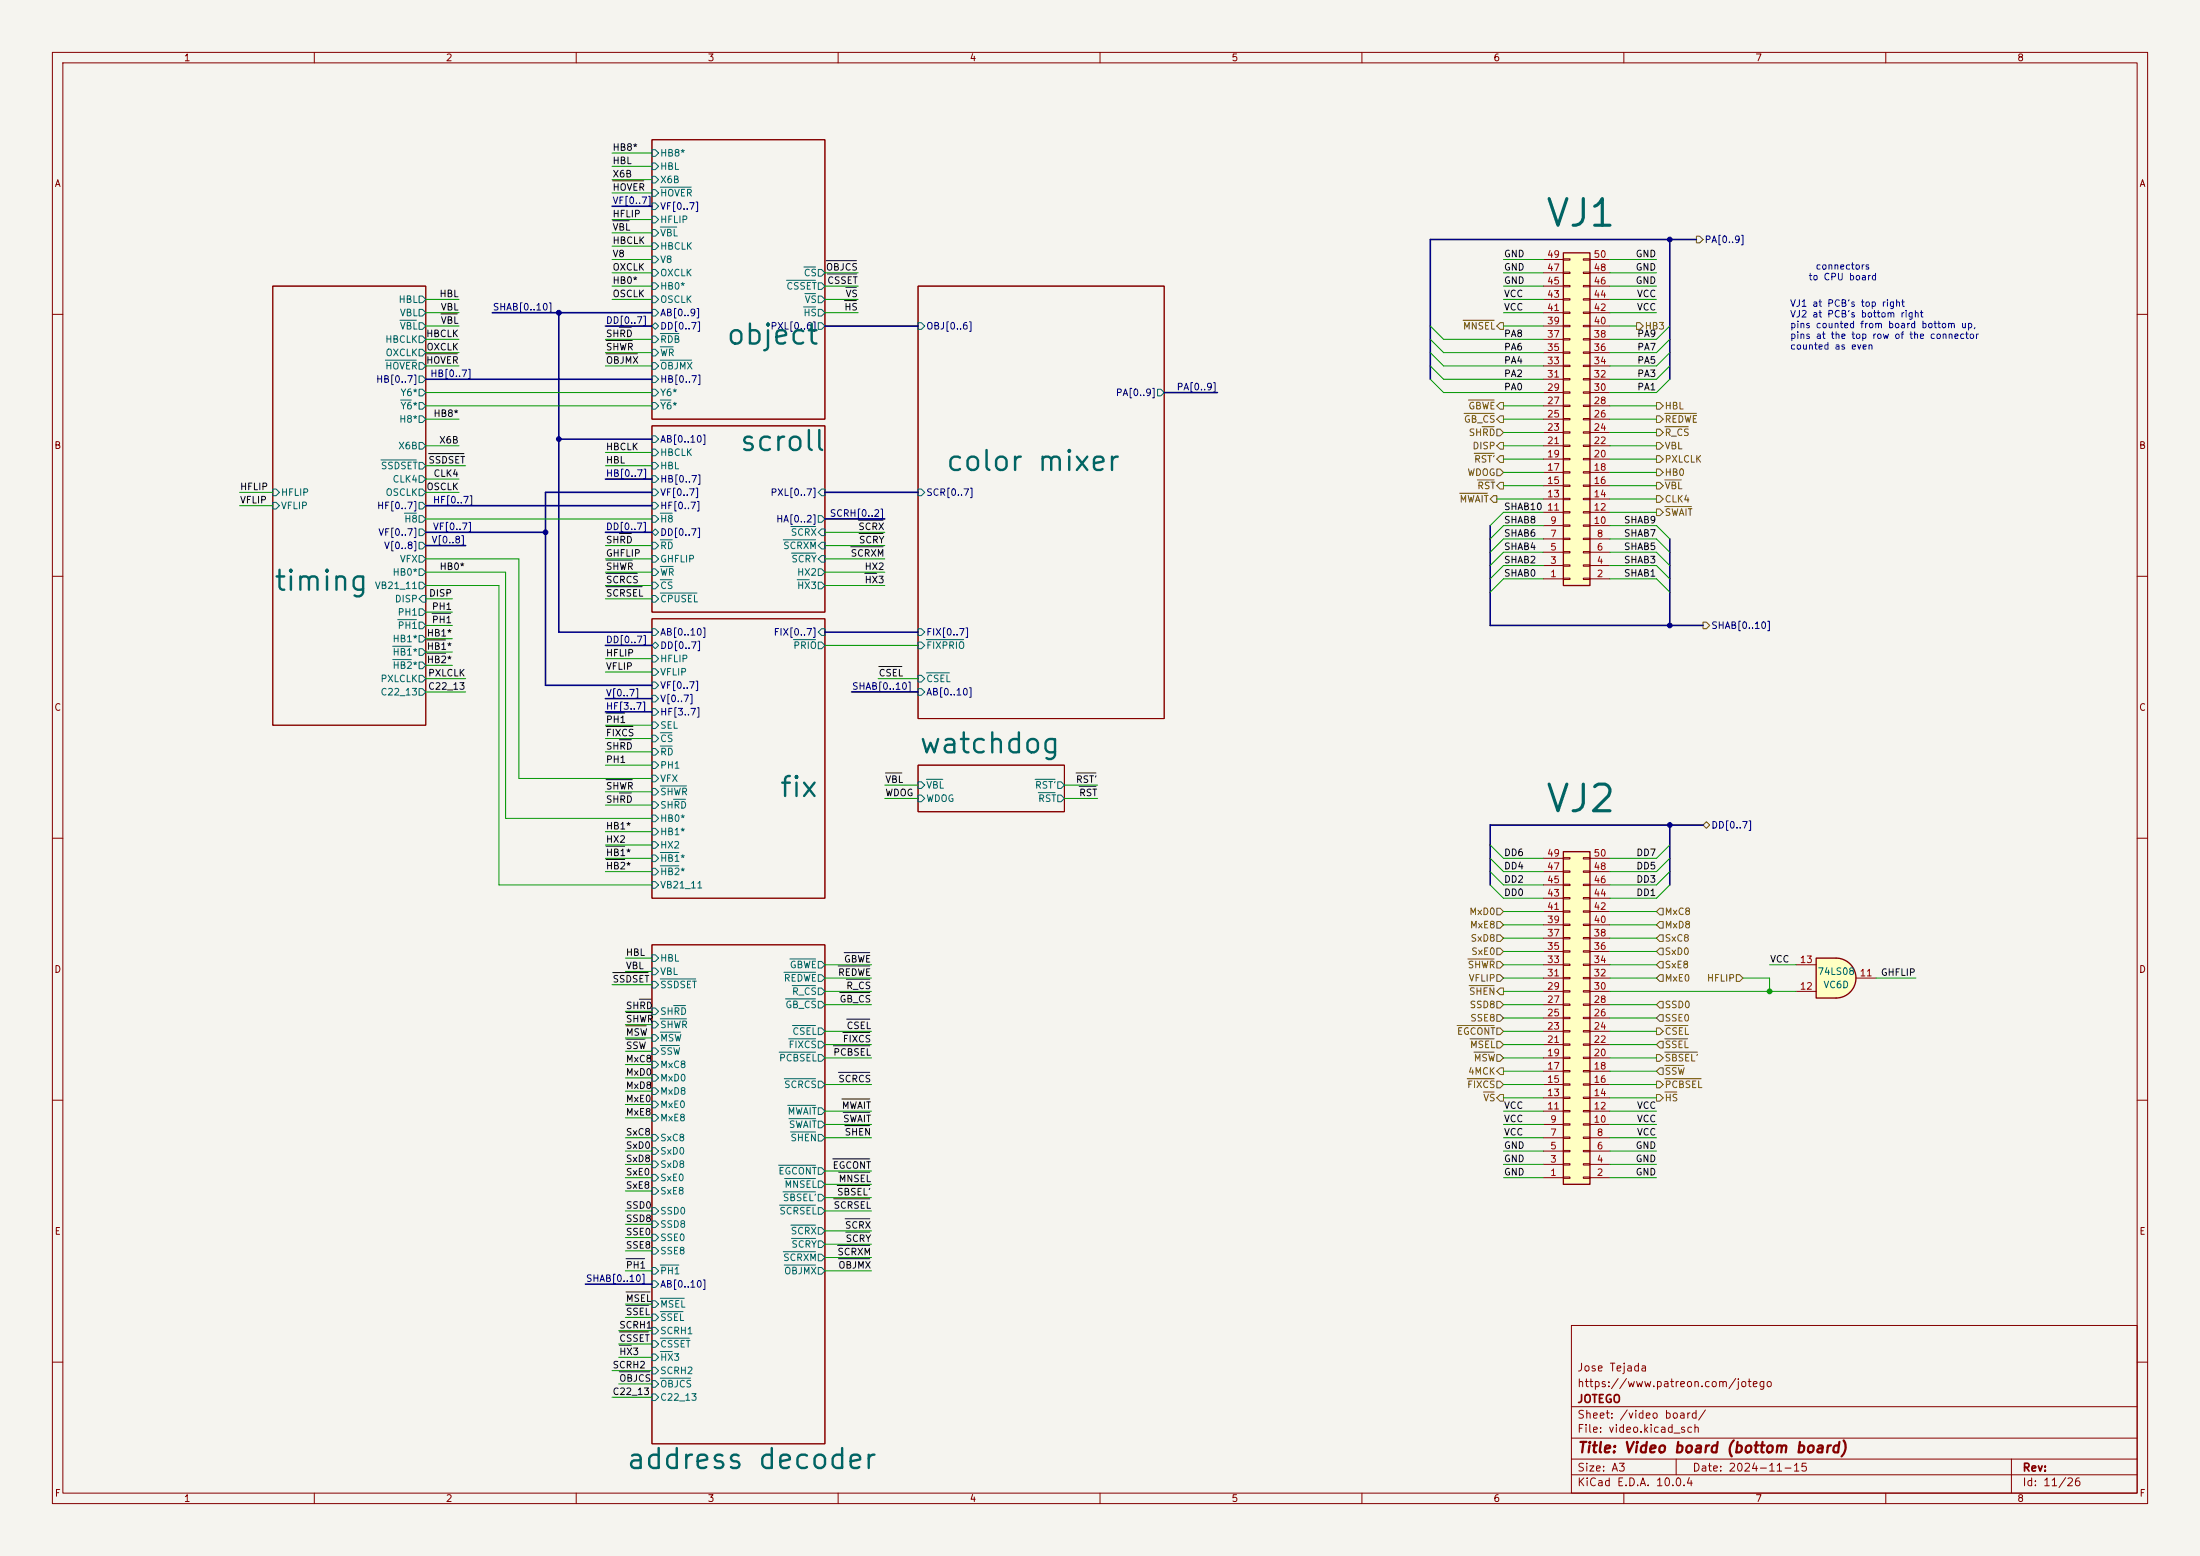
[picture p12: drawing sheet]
<svg xmlns="http://www.w3.org/2000/svg" width="420mm" height="297mm" viewBox="0 0 420 297" stroke-linecap="round" stroke-linejoin="round" font-family="sans-serif">
<path d="M0 0h420v297h-420z" fill="#f5f4ef" stroke="#f5f4ef" stroke-width=".19"/>
<g fill="none" stroke="#840000" stroke-width=".19">
<path d="M10 10h400v277h-400zM12 12h396v273h-396zM60 10v2M110 10v2M160 10v2M210 10v2M260 10v2M310 10v2M360 10v2M124.5 26.7h33v53.3h-33zM52.1 54.6h29.2v83.8h-29.2zM175.3 54.6h46.9v82.6h-46.9z"/>
<path d="M10 60h2M408 60h2M124.5 81.3h33v35.5h-33zM10 110h2M124.5 118.1h33v53.4h-33zM408 110h2M10 160h2M175.3 146.1h27.9v8.8h-27.9zM408 160h2M124.5 180.3h33v95.3h-33zM10 210h2M408 210h2"/>
<path d="M300 253h108v32h-108zM10 260h2M300 278.5h108M300 274.5h108M300 268.5h108M320 278.5v3M384 278.5v6.5M408 260h2M60 285v2M110 285v2M160 285v2M210 285v2"/>
<path d="M260 285v2M300 281.5h108M310 285v2M360 285v2"/>
</g>
<g fill="none" stroke="#006464" stroke-width=".19">
<path d="M124.5 38.7h.6l.6 .7-.6 .6h-.6zM124.5 36.2h.6l.6 .6-.6 .7h-.6zM124.5 33.7h.6l.6 .6-.6 .6h-.6zM124.5 31.1h.6l.6 .7-.6 .6h-.6zM124.5 28.6h.6l.6 .6-.6 .6h-.6zM126 35.7h6M80 59.1h.6l.7 .6-.7 .6h-.6zM80 56.5h.6l.7 .7-.7 .6h-.6zM124.5 59.1h.6l.6 .6-.6 .6h-.6zM124.5 56.5h.6l.6 .7-.6 .6h-.6zM124.5 43.8h.6l.6 .7-.6 .6h-.6zM124.5 46.4h.6l.6 .6-.6 .6h-.6z"/>
<path d="M124.5 48.9h.6l.6 .6-.6 .7h-.6zM124.5 51.4h.6l.6 .7-.6 .6h-.6zM124.5 41.3h.6l.6 .6-.6 .6h-.6zM124.5 54h.6l.6 .6-.6 .6h-.6zM126 43.3h3.2M150.1 53.5h5.6M153.4 58.6h2.3M153.5 51h2.2M153.6 56h2.1M156.2 59.1h.6l.7 .6-.7 .6h-.6zM156.2 56.5h.6l.7 .7-.7 .6h-.6zM156.2 54h.6l.7 .6-.7 .6h-.6z"/>
<path d="M156.2 51.4h.6l.7 .7-.7 .6h-.6zM73.6 68.7h5.9M76.4 61.1h3.1M76.5 76.4h2M80 61.6h.6l.7 .6-.7 .7h-.6zM80 64.1h.6l.7 .7-.7 .6h-.6zM80 71.8h.6l.7 .6-.7 .6h-.6zM80 66.7h.6l.7 .6-.7 .6h-.6zM80 69.2h.6l.7 .7-.7 .6h-.6zM80 76.8h.6l.7 .7-.7 .6h-.6zM80 74.3h.6l.7 .6-.7 .7h-.6zM80 79.4h.6l.7 .6-.7 .6h-.6z"/>
<path d="M124.5 62.2l.6-.6 .6 .6-.6 .7zM124.5 64.1h.6l.6 .7-.6 .6h-.6zM124.5 66.7h.6l.6 .6-.6 .6h-.6zM124.5 71.8h.6l.6 .6-.6 .6h-.6zM124.5 69.2h.6l.6 .7-.6 .6h-.6zM124.5 76.8h.6l.6 .7-.6 .6h-.6zM124.5 74.3h.6l.6 .6-.6 .7h-.6zM126 63.7h3.6M126 66.2h2.5M126 68.7h6M126 76.4h2.1M156.2 61.6h.6l.7 .6-.7 .7h-.6z"/>
<path d="M175.3 61.6h.6l.6 .6-.6 .7h-.6zM221 74.3h.6l.6 .6-.6 .7h-.6zM52.1 93.3h.6l.6 .7-.6 .6h-.6zM52.1 95.9h.6l.6 .6-.6 .7h-.6zM72.7 87.8h6.8M77.2 98h2.3M80 93.3h.6l.7 .7-.7 .6h-.6zM80 98.4h.6l.7 .7-.7 .6h-.6zM80 95.9h.6l.7 .6-.7 .7h-.6zM80 90.8h.6l.7 .6-.7 .7h-.6zM80 84.5h.6l.7 .6-.7 .6h-.6zM80 88.3h.6l.7 .6-.7 .6h-.6z"/>
<path d="M124.5 83.2h.6l.6 .6-.6 .7h-.6zM124.5 95.9h.6l.6 .6-.6 .7h-.6zM124.5 98.4h.6l.6 .7-.6 .6h-.6zM124.5 93.3h.6l.6 .7-.6 .6h-.6zM124.5 85.7h.6l.6 .7-.6 .6h-.6zM124.5 90.8h.6l.6 .6-.6 .7h-.6zM124.5 88.3h.6l.6 .6-.6 .6h-.6zM126 98h2.3M156.2 98.4h.6l.7 .7-.7 .6h-.6zM156.8 93.3h.7v1.3h-.7l-.6-.6zM175.3 93.3h.6l.6 .7-.6 .6h-.6zM75.9 118.3h3.6"/>
<path d="M80 101h.6l.7 .6-.7 .6h-.6zM80 103.5h.6l.7 .6-.7 .7h-.6zM80 106h.6l.7 .7-.7 .6h-.6zM80 108.6h.6l.7 .6-.7 .7h-.6zM80 111.1h.6l.7 .7-.7 .6h-.6zM80 114.3l.6-.6h.7v1.2h-.7zM80 116.2h.6l.7 .6-.7 .7h-.6zM80 118.7h.6l.7 .7-.7 .6h-.6zM124.5 101.6l.6-.6 .6 .6-.6 .6zM124.5 103.5h.6l.6 .6-.6 .7h-.6zM124.5 106h.6l.6 .7-.6 .6h-.6zM124.5 108.6h.6l.6 .6-.6 .7h-.6z"/>
<path d="M124.5 111.1h.6l.6 .7-.6 .6h-.6zM124.5 113.7h.6l.6 .6-.6 .6h-.6zM126 103h2.3M126 108.1h2.5M126 110.7h2.3M126 113.2h7.1M149.5 103h6.2M151 100.5h4.7M151.1 105.6h4.6M152.2 110.7h2.3M156.2 108.6h.6l.7 .6-.7 .7h-.6zM156.2 111.1h.6l.7 .7-.7 .6h-.6z"/>
<path d="M156.8 101h.7v1.2h-.7l-.6-.6zM156.8 103.5h.7v1.3h-.7l-.6-.7zM156.8 106h.7v1.3h-.7l-.6-.6zM75 125.9h3.5M75 123.4h3.5M80 121.3h.6l.7 .6-.7 .7h-.6zM80 126.4h.6l.7 .6-.7 .6h-.6zM80 123.8h.6l.7 .7-.7 .6h-.6zM80 128.9h.6l.7 .6-.7 .7h-.6zM80 131.4h.6l.7 .7-.7 .6h-.6zM124.5 120h.6l.6 .7-.6 .6h-.6zM124.5 123.2l.6-.6 .6 .6-.6 .6z"/>
<path d="M124.5 137.8h.6l.6 .6-.6 .7h-.6zM124.5 127.6h.6l.6 .7-.6 .6h-.6zM124.5 125.1h.6l.6 .6-.6 .7h-.6zM124.5 130.2h.6l.6 .6-.6 .6h-.6zM124.5 132.7h.6l.6 .7-.6 .6h-.6zM124.5 135.3h.6l.6 .6-.6 .6h-.6zM126 139.9h2.3M151.5 122.1h4.2M156.2 122.6h.6l.7 .6-.7 .6h-.6zM156.8 120h.7v1.3h-.7l-.6-.6zM175.3 120h.6l.6 .7-.6 .6h-.6zM175.3 131.4h.6l.6 .7-.6 .6h-.6z"/>
<path d="M175.3 128.9h.6l.6 .6-.6 .7h-.6zM175.3 122.6h.6l.6 .6-.6 .6h-.6zM176.8 128.4h4.5M176.8 122.1h7.2M124.5 140.3h.6l.6 .7-.6 .6h-.6zM124.5 142.9h.6l.6 .6-.6 .6h-.6zM124.5 145.4h.6l.6 .7-.6 .6h-.6zM124.5 148h.6l.6 .6-.6 .6h-.6zM124.5 150.5h.6l.6 .6-.6 .7h-.6zM124.5 153h.6l.6 .7-.6 .6h-.6zM124.5 155.6h.6l.6 .6-.6 .6h-.6zM124.5 158.1h.6l.6 .7-.6 .6h-.6z"/>
<path d="M126 142.4h2.3M126 150h5.1M128.6 152.6h2.3M175.3 149.2h.6l.6 .7-.6 .6h-.6zM175.3 151.8h.6l.6 .6-.6 .6h-.6zM176.8 148.8h3.2M197.6 148.8h3.8M198.2 151.3h3.2M201.9 149.2h.7l.6 .7-.6 .6h-.7zM201.9 151.8h.7l.6 .6-.6 .6h-.7zM124.5 168.3h.6l.6 .6-.6 .6h-.6zM124.5 160.7h.6l.6 .6-.6 .6h-.6z"/>
<path d="M124.5 165.7h.6l.6 .7-.6 .6h-.6zM124.5 163.2h.6l.6 .6-.6 .7h-.6zM126 165.3h3.6M126 162.7h3.6M124.5 182.2h.6l.6 .7-.6 .6h-.6zM124.5 192.4h.6l.6 .6-.6 .7h-.6zM124.5 194.9h.6l.6 .7-.6 .6h-.6zM124.5 197.5h.6l.6 .6-.6 .7h-.6zM124.5 184.8h.6l.6 .6-.6 .7h-.6zM124.5 187.3h.6l.6 .7-.6 .6h-.6zM126 194.5h5.1M126 197h3.9"/>
<path d="M126 199.6h3.7M126 186.9h6.8M128.6 191.9h2.3M149.7 185.6h6M150 190.7h5.7M150.6 198.3h5.1M150.8 183h4.9M151.2 188.1h4.5M151.3 195.7h4.4M156.2 186.1h.6l.7 .6-.7 .6h-.6zM156.2 188.6h.6l.7 .6-.7 .7h-.6zM156.2 191.1h.6l.7 .7-.7 .6h-.6z"/>
<path d="M156.2 198.8h.6l.7 .6-.7 .6h-.6zM156.2 196.2h.6l.7 .7-.7 .6h-.6zM156.2 183.5h.6l.7 .7-.7 .6h-.6zM124.5 219.1h.6l.6 .6-.6 .6h-.6zM124.5 216.5h.6l.6 .7-.6 .6h-.6zM124.5 200h.6l.6 .7-.6 .6h-.6zM124.5 212.7h.6l.6 .7-.6 .6h-.6zM124.5 207.6h.6l.6 .7-.6 .6h-.6zM124.5 210.2h.6l.6 .6-.6 .7h-.6zM124.5 205.1h.6l.6 .6-.6 .7h-.6zM124.5 202.6h.6l.6 .6-.6 .6h-.6zM148.7 200.8h7"/>
<path d="M149.7 205.9h6M150.4 211h5.3M150.6 213.5h5.1M150.9 216.1h4.8M156.2 201.3h.6l.7 .6-.7 .7h-.6zM156.2 206.4h.6l.7 .6-.7 .6h-.6zM156.2 211.5h.6l.7 .6-.7 .6h-.6zM156.2 214h.6l.7 .6-.7 .7h-.6zM156.2 216.5h.6l.7 .7-.7 .6h-.6zM124.5 221.6h.6l.6 .6-.6 .7h-.6zM124.5 226.7h.6l.6 .6-.6 .7h-.6zM124.5 224.2h.6l.6 .6-.6 .6h-.6z"/>
<path d="M124.5 230.5h.6l.6 .6-.6 .7h-.6zM124.5 233h.6l.6 .7-.6 .6h-.6zM124.5 235.6h.6l.6 .6-.6 .7h-.6zM124.5 238.1h.6l.6 .7-.6 .6h-.6zM148.6 222.4h7.1M148.8 230h6.9M149.5 227.5h6.2M149.5 238.9h6.2M149.8 225h5.9M151 233.8h4.7M151.1 236.4h4.6M156.2 222.9h.6l.7 .6-.7 .7h-.6z"/>
<path d="M156.2 230.5h.6l.7 .6-.7 .7h-.6zM156.2 225.4h.6l.7 .7-.7 .6h-.6zM156.2 228h.6l.7 .6-.7 .6h-.6zM156.2 234.3h.6l.7 .6-.7 .7h-.6zM156.2 236.9h.6l.7 .6-.7 .6h-.6zM156.2 239.4h.6l.7 .6-.7 .7h-.6zM124.5 241.9h.6l.6 .7-.6 .6h-.6zM124.5 250.8h.6l.6 .7-.6 .6h-.6zM124.5 248.3h.6l.6 .6-.6 .7h-.6zM124.5 244.5h.6l.6 .6-.6 .6h-.6zM124.5 253.4h.6l.6 .6-.6 .6h-.6zM124.5 255.9h.6l.6 .6-.6 .7h-.6z"/>
<path d="M124.5 258.4h.6l.6 .7-.6 .6h-.6zM126 241.5h3.6M126 250.4h4.4M126 247.8h4.6M126 255.4h5.6M126 258h2.3M149.7 241.5h6M156.2 241.9h.6l.7 .7-.7 .6h-.6zM124.5 261h.6l.6 .6-.6 .7h-.6zM124.5 263.5h.6l.6 .7-.6 .6h-.6zM124.5 266.1h.6l.6 .6-.6 .6h-.6zM126 263.1h5.8"/>
</g>
<path d="M298.4 162.6h5.1v63.5h-5.1z" fill="#ffffc2"/>
<path d="M298.4 162.6h5.1v63.5h-5.1z" fill="none" stroke="#840000" stroke-width=".25"/>
<g fill="none" stroke="#840000" stroke-width=".19">
<path d="M294.6 179.1h3.8M294.6 176.5h3.8M294.6 174h3.8M294.6 171.5h3.8M294.6 168.9h3.8M294.6 166.4h3.8M294.6 163.8h3.8M298.4 178.9h1.3v.3h-1.3zM298.4 176.4h1.3v.3h-1.3zM298.4 173.9h1.3v.2h-1.3zM298.4 171.3h1.3v.3h-1.3zM298.4 168.8h1.3v.2h-1.3z"/>
<path d="M298.4 166.2h1.3v.3h-1.3zM298.4 163.7h1.3v.3h-1.3zM302.3 178.9h1.2v.3h-1.2zM302.3 176.4h1.2v.3h-1.2zM302.3 173.9h1.2v.2h-1.2zM302.3 171.3h1.2v.3h-1.2zM302.3 168.8h1.2v.2h-1.2zM302.3 166.2h1.2v.3h-1.2zM302.3 163.7h1.2v.3h-1.2zM303.5 179.1h3.8M303.5 176.5h3.8M303.5 174h3.8"/>
<path d="M303.5 171.5h3.8M303.5 168.9h3.8M303.5 166.4h3.8M303.5 163.8h3.8M294.6 199.4h3.8M294.6 196.9h3.8M294.6 194.3h3.8M294.6 191.8h3.8M294.6 189.2h3.8M294.6 186.7h3.8M294.6 184.2h3.8M294.6 181.6h3.8"/>
<path d="M298.4 199.3h1.3v.2h-1.3zM298.4 196.7h1.3v.3h-1.3zM298.4 194.2h1.3v.2h-1.3zM298.4 191.6h1.3v.3h-1.3zM298.4 189.1h1.3v.3h-1.3zM298.4 186.6h1.3v.2h-1.3zM298.4 184h1.3v.3h-1.3zM298.4 181.5h1.3v.2h-1.3zM302.3 199.3h1.2v.2h-1.2zM302.3 196.7h1.2v.3h-1.2zM302.3 194.2h1.2v.2h-1.2zM302.3 191.6h1.2v.3h-1.2z"/>
<path d="M302.3 189.1h1.2v.3h-1.2zM302.3 186.6h1.2v.2h-1.2zM302.3 184h1.2v.3h-1.2zM302.3 181.5h1.2v.2h-1.2zM303.5 199.4h3.8M303.5 196.9h3.8M303.5 194.3h3.8M303.5 191.8h3.8M303.5 189.2h3.8M303.5 186.7h3.8M303.5 184.2h3.8M303.5 181.6h3.8"/>
<path d="M294.6 219.7h3.8M294.6 217.2h3.8M294.6 214.6h3.8M294.6 212.1h3.8M294.6 209.6h3.8M294.6 207h3.8M294.6 204.5h3.8M294.6 201.9h3.8M298.4 219.6h1.3v.2h-1.3zM298.4 217h1.3v.3h-1.3zM298.4 214.5h1.3v.3h-1.3zM298.4 212h1.3v.2h-1.3z"/>
<path d="M298.4 209.4h1.3v.3h-1.3zM298.4 206.9h1.3v.2h-1.3zM298.4 204.3h1.3v.3h-1.3zM298.4 201.8h1.3v.3h-1.3zM302.3 219.6h1.2v.2h-1.2zM302.3 217h1.2v.3h-1.2zM302.3 214.5h1.2v.3h-1.2zM302.3 212h1.2v.2h-1.2zM302.3 209.4h1.2v.3h-1.2zM302.3 206.9h1.2v.2h-1.2zM302.3 204.3h1.2v.3h-1.2zM302.3 201.8h1.2v.3h-1.2z"/>
<path d="M303.5 219.7h3.8M303.5 217.2h3.8M303.5 214.6h3.8M303.5 212.1h3.8M303.5 209.6h3.8M303.5 207h3.8M303.5 204.5h3.8M303.5 201.9h3.8M294.6 224.8h3.8M294.6 222.2h3.8M298.4 224.7h1.3v.2h-1.3zM298.4 222.1h1.3v.3h-1.3z"/>
<path d="M302.3 224.7h1.2v.2h-1.2zM302.3 222.1h1.2v.3h-1.2zM303.5 224.8h3.8M303.5 222.2h3.8"/>
</g>
<path d="M350.5 182.9a3.8 3.8 0 0 1 3.8 3.8 3.8 3.8 0 0 1-3.8 3.8z" fill="#ffffc2" stroke="#ffffc2" stroke-width=".19"/>
<path d="M346.7 182.9h3.8v7.6h-3.8z" fill="#ffffc2"/>
<path d="M346.7 182.9h3.8a3.8 3.8 0 0 1 3.8 3.8 3.8 3.8 0 0 1-3.8 3.8h-3.8z" fill="none" stroke="#840000" stroke-width=".25"/>
<path d="M342.9 189.2h3.8M342.9 184.2h3.8M354.3 186.7h3.8" fill="none" stroke="#840000" stroke-width=".19"/>
<path d="M298.4 48.3h5.1v63.5h-5.1z" fill="#ffffc2"/>
<path d="M298.4 48.3h5.1v63.5h-5.1z" fill="none" stroke="#840000" stroke-width=".25"/>
<g fill="none" stroke="#840000" stroke-width=".19">
<path d="M294.6 59.7h3.8M294.6 57.2h3.8M294.6 54.6h3.8M294.6 52.1h3.8M294.6 49.5h3.8M298.4 59.6h1.3v.2h-1.3zM298.4 57h1.3v.3h-1.3zM298.4 54.5h1.3v.2h-1.3zM298.4 51.9h1.3v.3h-1.3zM298.4 49.4h1.3v.3h-1.3zM302.3 59.6h1.2v.2h-1.2zM302.3 57h1.2v.3h-1.2z"/>
<path d="M302.3 54.5h1.2v.2h-1.2zM302.3 51.9h1.2v.3h-1.2zM302.3 49.4h1.2v.3h-1.2zM303.5 59.7h3.8M303.5 57.2h3.8M303.5 54.6h3.8M303.5 52.1h3.8M303.5 49.5h3.8M294.6 77.5h3.8M294.6 74.9h3.8M294.6 72.4h3.8M294.6 69.9h3.8"/>
<path d="M294.6 67.3h3.8M294.6 64.8h3.8M294.6 62.2h3.8M298.4 79.9h1.3v.2h-1.3zM298.4 77.3h1.3v.3h-1.3zM298.4 74.8h1.3v.3h-1.3zM298.4 72.3h1.3v.2h-1.3zM298.4 69.7h1.3v.3h-1.3zM298.4 67.2h1.3v.2h-1.3zM298.4 64.6h1.3v.3h-1.3zM298.4 62.1h1.3v.3h-1.3zM302.3 79.9h1.2v.2h-1.2z"/>
<path d="M302.3 77.3h1.2v.3h-1.2zM302.3 74.8h1.2v.3h-1.2zM302.3 72.3h1.2v.2h-1.2zM302.3 69.7h1.2v.3h-1.2zM302.3 67.2h1.2v.2h-1.2zM302.3 64.6h1.2v.3h-1.2zM302.3 62.1h1.2v.3h-1.2zM303.5 77.5h3.8M303.5 74.9h3.8M303.5 72.4h3.8M303.5 69.9h3.8M303.5 67.3h3.8"/>
<path d="M303.5 64.8h3.8M303.5 62.2h3.8M294.6 97.8h3.8M294.6 95.3h3.8M294.6 92.7h3.8M294.6 90.2h3.8M294.6 87.6h3.8M294.6 85.1h3.8M294.6 82.6h3.8M294.6 80h3.8M298.4 97.7h1.3v.2h-1.3zM298.4 95.1h1.3v.3h-1.3z"/>
<path d="M298.4 92.6h1.3v.2h-1.3zM298.4 90h1.3v.3h-1.3zM298.4 87.5h1.3v.3h-1.3zM298.4 85h1.3v.2h-1.3zM298.4 82.4h1.3v.3h-1.3zM302.3 97.7h1.2v.2h-1.2zM302.3 95.1h1.2v.3h-1.2zM302.3 92.6h1.2v.2h-1.2zM302.3 90h1.2v.3h-1.2zM302.3 87.5h1.2v.3h-1.2zM302.3 85h1.2v.2h-1.2zM302.3 82.4h1.2v.3h-1.2z"/>
<path d="M303.5 97.8h3.8M303.5 95.3h3.8M303.5 92.7h3.8M303.5 90.2h3.8M303.5 87.6h3.8M303.5 85.1h3.8M303.5 82.6h3.8M303.5 80h3.8M294.6 110.5h3.8M294.6 108h3.8M294.6 105.4h3.8M294.6 102.9h3.8"/>
<path d="M294.6 100.3h3.8M298.4 110.4h1.3v.2h-1.3zM298.4 107.8h1.3v.3h-1.3zM298.4 105.3h1.3v.2h-1.3zM298.4 102.7h1.3v.3h-1.3zM298.4 100.2h1.3v.3h-1.3zM302.3 110.4h1.2v.2h-1.2zM302.3 107.8h1.2v.3h-1.2zM302.3 105.3h1.2v.2h-1.2zM302.3 102.7h1.2v.3h-1.2zM302.3 100.2h1.2v.3h-1.2zM303.5 110.5h3.8"/>
<path d="M303.5 108h3.8M303.5 105.4h3.8M303.5 102.9h3.8M303.5 100.3h3.8"/>
</g>
<g fill="none" stroke="#725600" stroke-width=".19">
<path d="M323.8 45.1h.7l.6 .6-.6 .7h-.7zM279.3 61.1h5.9M279.5 78.9h5.7M280.3 76.4h4.9M286.4 61.6h.6v1.3h-.6l-.7-.7zM286.4 79.4h.6v1.2h-.6l-.7-.6zM286.4 76.8h.6v1.3h-.6l-.7-.6zM312.4 61.6h.7l.6 .6-.6 .7h-.7zM316.2 76.8h.7l.6 .7-.6 .6h-.7zM316.2 79.4h.7l.6 .6-.6 .6h-.7zM317.8 78.9h6.1M278.6 94.1h5.4"/>
<path d="M281.4 86.5h3.8M282 91.6h3.2M282.9 81.4h2.3M285.1 94.6h.6v1.3h-.6l-.6-.6zM285.7 81.9h.7l.6 .7-.6 .6h-.7zM285.7 89.5h.7l.6 .7-.6 .6h-.7zM286.4 92.1h.6v1.2h-.6l-.7-.6zM286.4 87h.6v1.3h-.6l-.7-.7zM286.4 84.5h.6v1.2h-.6l-.7-.6zM316.2 94.6h.7l.6 .7-.6 .6h-.7zM316.2 84.5h.7l.6 .6-.6 .6h-.7zM316.2 81.9h.7l.6 .7-.6 .6h-.7z"/>
<path d="M316.2 92.1h.7l.6 .6-.6 .6h-.7zM316.2 97.2h.7l.6 .6-.6 .6h-.7zM316.2 87h.7l.6 .6-.6 .7h-.7zM316.2 89.5h.7l.6 .7-.6 .6h-.7zM317.8 81.4h4.5M317.8 91.6h3.2M317.8 96.7h5.1M325.1 118.7h.7l.6 .7-.6 .6h-.7zM325.1 157.5l.7-.7 .6 .7-.6 .6zM285.7 173.4h.7l.6 .6-.6 .6h-.7zM285.7 175.9h.7l.6 .6-.6 .7h-.7zM285.7 178.4h.7l.6 .7-.6 .6h-.7z"/>
<path d="M316.9 175.9h.6v1.3h-.6l-.7-.7zM316.9 178.4h.6v1.3h-.6l-.7-.6zM316.9 173.4h.6v1.2h-.6l-.7-.6zM278.2 195.7h7M280.2 183h5M280.5 188.1h4.7M280.6 198.3h4.6M285.7 198.8h.7l.6 .6-.6 .6h-.7zM285.7 196.2h.7l.6 .7-.6 .6h-.7zM285.7 193.7h.7l.6 .6-.6 .6h-.7zM285.7 186.1h.7l.6 .6-.6 .6h-.7zM285.7 191.1h.7l.6 .7-.6 .6h-.7z"/>
<path d="M285.7 183.5h.7l.6 .7-.6 .6h-.7zM285.7 181h.7l.6 .6-.6 .6h-.7zM286.4 188.6h.6v1.3h-.6l-.7-.7zM316.2 196.2h.7l.6 .7-.6 .6h-.7zM316.9 183.5h.6v1.3h-.6l-.7-.6zM316.9 186.1h.6v1.2h-.6l-.7-.6zM316.9 191.1h.6v1.3h-.6l-.7-.6zM316.9 198.8h.6v1.2h-.6l-.7-.6zM316.9 193.7h.6v1.2h-.6l-.7-.6zM316.9 181h.6v1.2h-.6l-.7-.6zM317.8 198.3h4.4M317.8 195.7h4.4"/>
<path d="M331.5 186.1h.6l.6 .6-.6 .6h-.6zM280.1 205.9h5.1M281.4 200.8h3.8M283.2 208.4h2M285.7 206.4h.7l.6 .6-.6 .6h-.7zM285.7 201.3h.7l.6 .6-.6 .7h-.7zM286.4 208.9h.6v1.3h-.6l-.7-.6zM286.4 203.8h.6v1.3h-.6l-.7-.6zM316.2 208.9h.7l.6 .7-.6 .6h-.7zM316.2 206.4h.7l.6 .6-.6 .6h-.7zM316.2 201.3h.7l.6 .6-.6 .7h-.7zM316.9 203.8h.6v1.3h-.6l-.7-.6z"/>
<path d="M317.8 205.9h7M317.8 200.8h6.2M317.8 208.4h2.3M317.8 203.4h3.6"/>
</g>
<g fill="none" stroke="#0f0f0f" stroke-width=".19">
<path d="M117 34.5h5.9M84.2 59.9h3.1M117 42.1h3.1M157.7 49.8h5.8M157.9 52.3h5.6M161.2 57.4h2.3M161.5 54.8h2M81.4 67.5h5.9M115.7 67.5h6M115.7 65h5M118.2 62.5h2.3M81.8 86.6h6.8"/>
<path d="M163.9 99.3h4.7M82.5 117.1h3.5M115.7 109.4h6M115.7 106.9h5M115.7 112h6.9M118.2 101.8h2.3M162.4 104.4h6.2M164 101.8h4.6M165.1 109.4h2.3M81.5 122.1h3.6M81.5 124.7h3.6M115.7 138.7h5.1"/>
<path d="M115.7 136.1h3.6M167.8 127.2h4.4M115.7 148.8h5M118.2 141.2h2.3M118.2 151.4h2.3M169 147.5h3.2M205.4 147.5h3.8M206 150.1h3.2M115.7 164.1h3.6M115.7 161.5h3.6M117 185.6h6.7M119.5 198.3h3.6"/>
<path d="M119.5 195.8h3.9M119.5 193.3h5M122 190.7h2.3M159.1 199.6h6.9M160 184.4h6M160.3 189.5h5.7M160.9 197.1h5.1M161.2 181.8h4.8M161.6 186.9h4.4M161.6 194.5h4.4M160.1 204.7h5.9M160.7 209.8h5.3"/>
<path d="M161 212.3h5M161.3 214.9h4.7M159 221.2h7M159.2 228.8h6.8M159.8 226.3h6.2M159.9 237.7h6.1M160.1 223.7h5.9M161.3 232.6h4.7M161.5 235.2h4.5M118.2 256.8h2.3M118.2 254.2h5.6M119.5 240.3h3.6"/>
<path d="M119.5 249.1h4.3M119.5 246.6h4.6M160.1 240.3h5.9M118.2 261.8h5.8"/>
</g>
<g fill="none" stroke="#000084" stroke-width=".3">
<path d="M116.8 39.4h7.7M94 59.7h30.5M106.7 59.7v61h17.8M318.8 45.7v26.7M323.8 45.7h-50.8v26.7M81.3 72.4h43.2M115.6 62.2h8.9M157.5 62.2h17.8M222.2 74.9h10.2M81.3 96.5h43.2M106.7 83.8h17.8M115.6 91.4h8.9"/>
<path d="M124.5 94h-20.4v36.8h20.4M157.5 94h17.8M157.5 99.1h11.4M81.3 101.6h22.8M81.3 104.1h7.6M115.6 101.6h8.9M284.5 100.3v19.1h40.6M318.8 102.9v16.5M115.6 133.4h8.9M115.6 135.9h8.9M115.6 123.2h8.9M157.5 120.7h17.8"/>
<path d="M162.6 132.1h12.7M318.8 157.5v11.4M325.1 157.5h-40.6v11.4M111.8 245.1h12.7"/>
</g>
<g fill="none" stroke="#009600" stroke-width=".19">
<path d="M116.8 34.3h7.7M116.8 29.2h7.7M116.8 31.8h7.7M116.8 36.8h7.7M81.3 59.7h6.3M81.3 57.2h6.3M116.8 52.1h7.7M116.8 54.6h7.7M116.8 49.5h7.7M116.8 57.2h7.7M116.8 44.5h7.7M116.8 47h7.7"/>
<path d="M116.8 41.9h7.7M157.5 52.1h6.3M157.5 59.7h6.3M157.5 54.6h6.3M157.5 57.2h6.3M287 52.1h7.6M287 59.7h7.6M287 54.6h7.6M287 49.5h7.6M287 57.2h7.6M307.3 52.1h8.9M307.3 59.7h8.9"/>
<path d="M307.3 54.6h8.9M307.3 49.5h8.9M307.3 57.2h8.9M81.3 67.3h6.3M81.3 64.8h6.3M81.3 69.9h6.3M81.3 77.5h43.2M81.3 74.9h43.2M81.3 62.2h6.3M115.6 67.3h8.9M115.6 64.8h8.9M115.6 69.9h8.9"/>
<path d="M273 69.9l2.6 2.5h19M273 64.8l2.6 2.5h19M273 62.2l2.6 2.6h19M273 67.3l2.6 2.6h19M273 72.4l2.6 2.5h19M287 77.5h7.6M287 62.2h7.6M307.3 77.5h8.9M307.3 62.2h5.1M318.8 69.9l-2.6 2.5h-8.9M318.8 64.8l-2.6 2.5h-8.9M318.8 62.2l-2.6 2.6h-8.9"/>
<path d="M318.8 67.3l-2.6 2.6h-8.9M318.8 72.4l-2.6 2.5h-8.9M45.7 94h6.4M45.7 96.5h6.4M81.3 80h6.3M81.3 85.1h6.3M81.3 91.4h6.3M81.3 88.9h7.6M81.3 94h6.3M81.3 99.1h43.2M115.6 86.4h8.9M115.6 88.9h8.9"/>
<path d="M285.7 95.3h8.9M287 80h7.6M287 85.1h7.6M287 92.7h7.6M287 82.6h7.6M287 90.2h7.6M287 87.6h7.6M294.6 97.8h-7.6l-2.5 2.5M307.3 80h8.9M307.3 85.1h8.9M307.3 97.8h8.9M307.3 95.3h8.9"/>
<path d="M307.3 92.7h8.9M307.3 82.6h8.9M307.3 90.2h8.9M307.3 87.6h8.9M81.3 106.7h17.8v41.9h25.4M81.3 111.8h13.9v57.1h29.3M81.3 109.2h15.2v47h28M81.3 114.3h5.1M81.3 119.4h5.1M81.3 116.8h5.1M115.6 111.8h8.9M115.6 104.1h8.9"/>
<path d="M115.6 106.7h8.9M115.6 109.2h8.9M115.6 114.3h8.9M157.5 111.8h11.4M157.5 104.1h11.4M157.5 106.7h11.4M157.5 109.2h11.4M157.5 101.6h11.4M294.6 102.9h-7.6l-2.5 2.5M294.6 100.3h-7.6l-2.5 2.6M294.6 108h-7.6l-2.5 2.5M294.6 105.4h-7.6l-2.5 2.6"/>
<path d="M294.6 110.5h-7.6l-2.5 2.5M307.3 102.9h8.9l2.6 2.5M307.3 100.3h8.9l2.6 2.6M307.3 108h8.9l2.6 2.5M307.3 105.4h8.9l2.6 2.6M307.3 110.5h8.9l2.6 2.5M81.3 129.5h7.6M81.3 127h5.1M81.3 124.5h5.1M81.3 121.9h5.1M81.3 132.1h7.6M115.6 138.4h8.9"/>
<path d="M115.6 125.7h8.9M115.6 128.3h8.9M157.5 123.2h17.8M167.6 129.5h7.7M115.6 141h8.9M115.6 143.5h8.9M115.6 151.1h8.9M115.6 146.1h8.9M115.6 153.7h8.9M115.6 158.8h8.9M168.9 149.9h6.4M168.9 152.4h6.4"/>
<path d="M203.2 149.9h6.3M203.2 152.4h6.3M115.6 166.4h8.9M115.6 163.8h8.9M115.6 161.3h8.9M284.5 163.8l2.5 2.6h7.6M284.5 161.3l2.5 2.5h7.6M284.5 166.4l2.5 2.5h7.6M284.5 168.9l2.5 2.6h7.6M287 179.1h7.6M287 176.5h7.6M287 174h7.6"/>
<path d="M307.3 179.1h8.9M307.3 176.5h8.9M307.3 174h8.9M318.8 163.8l-2.6 2.6h-8.9M318.8 161.3l-2.6 2.5h-8.9M318.8 166.4l-2.6 2.5h-8.9M318.8 168.9l-2.6 2.6h-8.9M116.8 188h7.7M119.4 198.1h5.1M119.4 182.9h5.1M119.4 185.4h5.1M119.4 193h5.1"/>
<path d="M119.4 195.6h5.1M157.5 186.7h8.9M157.5 184.2h8.9M157.5 189.2h8.9M157.5 199.4h8.9M157.5 191.8h8.9M157.5 196.9h8.9M287 186.7h7.6M287 184.2h7.6M287 189.2h7.6M287 181.6h7.6M287 199.4h7.6"/>
<path d="M287 194.3h7.6M287 191.8h7.6M287 196.9h7.6M307.3 186.7h8.9M307.3 184.2h8.9M307.3 189.2h35.6M307.3 181.6h8.9M307.3 199.4h8.9M307.3 194.3h8.9M307.3 191.8h8.9M307.3 196.9h8.9M332.7 186.7h5.1v2.5"/>
<path d="M337.8 184.2h5.1M358.1 186.7h7.7M119.4 219.7h5.1M119.4 217.2h5.1M119.4 213.4h5.1M119.4 200.7h5.1M119.4 205.7h5.1M119.4 203.2h5.1M119.4 210.8h5.1M119.4 208.3h5.1M157.5 217.2h8.9M157.5 212.1h8.9"/>
<path d="M157.5 214.6h8.9M157.5 201.9h8.9M157.5 207h8.9M287 219.7h7.6M287 217.2h7.6M287 212.1h7.6M287 214.6h7.6M287 201.9h7.6M287 204.5h7.6M287 207h7.6M287 209.6h7.6M307.3 219.7h8.9"/>
<path d="M307.3 217.2h8.9M307.3 212.1h8.9M307.3 214.6h8.9M307.3 201.9h8.9M307.3 204.5h8.9M307.3 207h8.9M307.3 209.6h8.9M119.4 236.2h5.1M119.4 224.8h5.1M119.4 222.2h5.1M119.4 227.3h5.1M119.4 238.8h5.1"/>
<path d="M119.4 233.7h5.1M119.4 231.1h5.1M157.5 231.1h8.9M157.5 234.9h8.9M157.5 237.5h8.9M157.5 223.5h8.9M157.5 226.1h8.9M157.5 228.6h8.9M287 224.8h7.6M287 222.2h7.6M307.3 224.8h8.9M307.3 222.2h8.9"/>
<path d="M118.1 259.1h6.4M118.1 254h6.4M118.1 256.5h6.4M119.4 242.6h5.1M119.4 248.9h5.1M119.4 251.5h5.1M157.5 242.6h8.9M157.5 240h8.9M116.8 261.6h7.7M116.8 266.7h7.7M118.1 264.2h6.4"/>
</g>
<g fill="#000084" stroke="#000084" stroke-width=".19">
<circle cx="318.8" cy="119.4" r=".46"/>
<circle cx="318.8" cy="157.5" r=".46"/>
<circle cx="318.8" cy="45.7" r=".46"/>
<circle cx="104.1" cy="101.6" r=".46"/>
<circle cx="106.7" cy="83.8" r=".46"/>
<circle cx="106.7" cy="59.7" r=".46"/>
</g>
<circle cx="337.8" cy="189.2" r=".46" fill="#009600" stroke="#009600" stroke-width=".19"/>
<g font-size="5.1" fill="#006464">
<text x="294.7" y="44.5">VJ1</text>
<text x="294.7" y="156.3">VJ2</text>
</g>
<g font-size="3.8" fill="#006464">
<text x="138.4" y="66.7">object</text>
<text x="141" y="87">scroll</text>
<text x="180.3" y="90.9">color mixer</text>
<text x="52.1" y="113.7">timing</text>
<text x="175.3" y="144.8">watchdog</text>
<text x="148.6" y="153.1">fix</text>
<text x="119.4" y="281.4">address decoder</text>
</g>
<text font-size="2" fill="#840000" x="301" y="277.8">Title: Video board (bottom board)</text>
<g font-size="1.5" fill="#840000">
<text x="301" y="262.1">Jose Tejada</text>
<text x="301" y="268.1">JOTEGO</text>
<text x="301" y="265.1">https://www.patreon.com/jotego</text>
<text x="301" y="273.8">File: video.kicad_sch</text>
<text x="301" y="271.1">Sheet: /video board/</text>
<text x="301" y="281.2">Size: A3</text>
<text x="323" y="281.2">Date: 2024-11-15</text>
<text x="386" y="281.2">Rev:</text>
<text x="301" y="284">KiCad E.D.A. 10.0.4</text>
<text x="386" y="284">Id: 11/26</text>
</g>
<g font-size="1.3" fill="#840000">
<text x="35" y="12">1</text>
<text x="85" y="12">2</text>
<text x="135" y="12">3</text>
<text x="185" y="12">4</text>
<text x="235" y="12">5</text>
<text x="285" y="12">6</text>
<text x="335" y="12">7</text>
<text x="385" y="12">8</text>
<text x="10.3" y="36">A</text>
<text x="408.3" y="36">A</text>
<text x="10.3" y="86">B</text>
<text x="408.2" y="86">B</text>
<text x="10.3" y="136">C</text>
<text x="408.2" y="136">C</text>
<text x="10.3" y="186">D</text>
<text x="408.2" y="186">D</text>
<text x="10.3" y="236">E</text>
<text x="408.3" y="236">E</text>
<text x="10.3" y="286">F</text>
<text x="35" y="287">1</text>
<text x="85" y="287">2</text>
<text x="135" y="287">3</text>
<text x="185" y="287">4</text>
<text x="235" y="287">5</text>
<text x="285" y="287">6</text>
<text x="335" y="287">7</text>
<text x="385" y="287">8</text>
<text x="408.3" y="286">F</text>
</g>
<g font-size="1.3" fill="#0f0f0f">
<text x="116.8" y="29.1">HB8*</text>
<text x="116.8" y="31.6">HBL</text>
<text x="116.8" y="34.2">X6B</text>
<text x="116.8" y="41.8">HFLIP</text>
<text x="116.8" y="36.7">HOVER</text>
<text x="116.8" y="44.3">VBL</text>
<text x="116.8" y="46.9">HBCLK</text>
<text x="116.8" y="49.4">V8</text>
<text x="116.8" y="51.9">OXCLK</text>
<text x="157.6" y="51.9">OBJCS</text>
<text x="287" y="51.9">GND</text>
<text x="287" y="49.4">GND</text>
<text x="312.2" y="51.9">GND</text>
<text x="312.2" y="49.4">GND</text>
<text x="83.8" y="57">HBL</text>
<text x="84" y="59.6">VBL</text>
<text x="116.8" y="54.5">HB0*</text>
<text x="116.8" y="57">OSCLK</text>
<text x="157.8" y="54.5">CSSET</text>
<text x="161.1" y="59.6">HS</text>
<text x="161.3" y="57">VS</text>
<text x="287" y="59.6">VCC</text>
<text x="287" y="57">VCC</text>
<text x="287" y="54.5">GND</text>
<text x="312.2" y="54.5">GND</text>
<text x="312.4" y="57">VCC</text>
<text x="312.4" y="59.6">VCC</text>
<text x="81.3" y="64.6">HBCLK</text>
<text x="84" y="62.1">VBL</text>
<text x="115.6" y="64.6">SHRD</text>
<text x="287" y="64.6">PA8</text>
<text x="312.5" y="64.6">PA9</text>
<text x="81.3" y="69.7">HOVER</text>
<text x="81.3" y="67.2">OXCLK</text>
<text x="115.6" y="67.2">SHWR</text>
<text x="115.6" y="69.7">OBJMX</text>
<text x="287" y="69.7">PA4</text>
<text x="287" y="67.2">PA6</text>
<text x="312.5" y="67.2">PA7</text>
<text x="312.5" y="69.7">PA5</text>
<text x="287" y="74.8">PA0</text>
<text x="287" y="72.3">PA2</text>
<text x="312.5" y="72.3">PA3</text>
<text x="312.5" y="74.8">PA1</text>
<text x="82.6" y="79.9">HB8*</text>
<text x="81.7" y="88.8">SSDSET</text>
<text x="83.7" y="85">X6B</text>
<text x="115.6" y="86.2">HBCLK</text>
<text x="115.6" y="88.8">HBL</text>
<text x="45.7" y="93.9">HFLIP</text>
<text x="81.3" y="93.9">OSCLK</text>
<text x="82.6" y="91.3">CLK4</text>
<text x="45.7" y="96.4">VFLIP</text>
<text x="163.7" y="101.5">SCRX</text>
<text x="287" y="97.7">SHAB10</text>
<text x="287" y="100.2">SHAB8</text>
<text x="309.9" y="100.2">SHAB9</text>
<text x="115.6" y="106.6">GHFLIP</text>
<text x="115.6" y="104">SHRD</text>
<text x="162.3" y="106.6">SCRXM</text>
<text x="163.9" y="104">SCRY</text>
<text x="287" y="107.8">SHAB2</text>
<text x="287" y="102.7">SHAB6</text>
<text x="287" y="105.3">SHAB4</text>
<text x="309.9" y="107.8">SHAB3</text>
<text x="309.9" y="105.3">SHAB5</text>
<text x="309.9" y="102.7">SHAB7</text>
<text x="83.8" y="109.1">HB0*</text>
<text x="115.6" y="109.1">SHWR</text>
<text x="115.6" y="111.6">SCRCS</text>
<text x="165" y="111.6">HX3</text>
<text x="165" y="109.1">HX2</text>
<text x="287" y="110.4">SHAB0</text>
<text x="309.9" y="110.4">SHAB1</text>
<text x="81.8" y="114.2">DISP</text>
<text x="82.3" y="119.3">PH1</text>
<text x="82.3" y="116.7">PH1</text>
<text x="115.6" y="114.2">SCRSEL</text>
<text x="81.4" y="124.3">HB1*</text>
<text x="81.4" y="121.8">HB1*</text>
<text x="115.6" y="125.6">HFLIP</text>
<text x="81.4" y="126.9">HB2*</text>
<text x="81.6" y="129.4">PXLCLK</text>
<text x="81.6" y="132">C22_13</text>
<text x="115.6" y="128.1">VFLIP</text>
<text x="167.6" y="129.4">CSEL</text>
<text x="115.6" y="140.8">FIXCS</text>
<text x="115.6" y="143.4">SHRD</text>
<text x="115.6" y="138.3">PH1</text>
<text x="115.6" y="145.9">PH1</text>
<text x="168.9" y="149.7">VBL</text>
<text x="205.3" y="149.7">RST'</text>
<text x="115.6" y="153.5">SHRD</text>
<text x="115.6" y="151">SHWR</text>
<text x="168.9" y="152.3">WDOG</text>
<text x="205.9" y="152.3">RST</text>
<text x="115.6" y="161.2">HX2</text>
<text x="115.6" y="158.6">HB1*</text>
<text x="115.6" y="166.2">HB2*</text>
<text x="115.6" y="163.7">HB1*</text>
<text x="287" y="163.7">DD6</text>
<text x="287" y="166.2">DD4</text>
<text x="312.3" y="163.7">DD7</text>
<text x="312.3" y="166.2">DD5</text>
<text x="287" y="168.8">DD2</text>
<text x="287" y="171.3">DD0</text>
<text x="312.3" y="171.3">DD1</text>
<text x="312.3" y="168.8">DD3</text>
<text x="119.4" y="185.3">VBL</text>
<text x="119.4" y="182.8">HBL</text>
<text x="161" y="184">GBWE</text>
<text x="337.8" y="184">VCC</text>
<text x="116.8" y="187.8">SSDSET</text>
<text x="159.9" y="186.6">REDWE</text>
<text x="160.2" y="191.6">GB_CS</text>
<text x="161.4" y="189.1">R_CS</text>
<text x="359" y="186.6">GHFLIP</text>
<text x="119.4" y="198">MSW</text>
<text x="119.4" y="192.9">SHRD</text>
<text x="119.4" y="195.5">SHWR</text>
<text x="161.5" y="196.7">CSEL</text>
<text x="119.4" y="203.1">MxC8</text>
<text x="119.4" y="200.5">SSW</text>
<text x="159" y="201.8">PCBSEL</text>
<text x="160.8" y="199.3">FIXCS</text>
<text x="119.4" y="205.6">MxD0</text>
<text x="119.4" y="208.2">MxD8</text>
<text x="159.9" y="206.9">SCRCS</text>
<text x="119.4" y="213.2">MxE8</text>
<text x="119.4" y="210.7">MxE0</text>
<text x="160.6" y="212">MWAIT</text>
<text x="160.8" y="214.5">SWAIT</text>
<text x="287" y="212">VCC</text>
<text x="287" y="214.5">VCC</text>
<text x="312.4" y="214.5">VCC</text>
<text x="312.4" y="212">VCC</text>
<text x="119.4" y="217">SxC8</text>
<text x="119.4" y="219.6">SxD0</text>
<text x="161.1" y="217">SHEN</text>
<text x="287" y="219.6">GND</text>
<text x="287" y="217">VCC</text>
<text x="312.2" y="219.6">GND</text>
<text x="312.4" y="217">VCC</text>
<text x="119.4" y="222.1">SxD8</text>
<text x="119.4" y="227.2">SxE8</text>
<text x="119.4" y="224.7">SxE0</text>
<text x="158.8" y="223.4">EGCONT</text>
<text x="160" y="225.9">MNSEL</text>
<text x="287" y="222.1">GND</text>
<text x="287" y="224.7">GND</text>
<text x="312.2" y="222.1">GND</text>
<text x="312.2" y="224.7">GND</text>
<text x="119.4" y="233.6">SSD8</text>
<text x="119.4" y="231">SSD0</text>
<text x="159" y="231">SCRSEL</text>
<text x="159.7" y="228.5">SBSEL'</text>
<text x="119.4" y="238.6">SSE8</text>
<text x="119.4" y="236.1">SSE0</text>
<text x="159.8" y="239.9">SCRXM</text>
<text x="161.2" y="234.8">SCRX</text>
<text x="161.3" y="237.4">SCRY</text>
<text x="119.4" y="242.4">PH1</text>
<text x="159.9" y="242.4">OBJMX</text>
<text x="119.4" y="251.3">SSEL</text>
<text x="119.4" y="248.8">MSEL</text>
<text x="118.1" y="253.9">SCRH1</text>
<text x="118.1" y="256.4">CSSET</text>
<text x="116.8" y="261.5">SCRH2</text>
<text x="118.1" y="259">HX3</text>
<text x="116.8" y="266.6">C22_13</text>
<text x="118.1" y="264">OBJCS</text>
</g>
<g font-size="1.3" fill="#006464">
<text x="125.9" y="35.3">X6B</text>
<text x="125.9" y="32.7">HBL</text>
<text x="125.9" y="30.2">HB8*</text>
<text x="125.9" y="37.8">HOVER</text>
<text x="125.9" y="45.4">VBL</text>
<text x="125.9" y="48">HBCLK</text>
<text x="125.9" y="42.9">HFLIP</text>
<text x="125.9" y="50.5">V8</text>
<text x="125.9" y="53">OXCLK</text>
<text x="153.3" y="53">CS</text>
<text x="76" y="58.1">HBL</text>
<text x="125.9" y="58.1">OSCLK</text>
<text x="125.9" y="55.6">HB0*</text>
<text x="150" y="55.6">CSSET</text>
<text x="153.5" y="58.1">VS</text>
<text x="73.4" y="65.7">HBCLK</text>
<text x="76.2" y="63.2">VBL</text>
<text x="76.2" y="60.7">VBL</text>
<text x="125.9" y="65.7">RDB</text>
<text x="153.3" y="60.7">HS</text>
<text x="73.4" y="70.8">HOVER</text>
<text x="73.5" y="68.3">OXCLK</text>
<text x="125.9" y="68.3">WR</text>
<text x="125.9" y="70.8">OBJMX</text>
<text x="76.4" y="75.9">Y6*</text>
<text x="125.9" y="75.9">Y6*</text>
<text x="76.1" y="81">H8*</text>
<text x="76.4" y="78.4">Y6*</text>
<text x="125.9" y="78.4">Y6*</text>
<text x="72.6" y="89.9">SSDSET</text>
<text x="75.9" y="86.1">X6B</text>
<text x="125.9" y="87.3">HBCLK</text>
<text x="125.9" y="89.9">HBL</text>
<text x="53.5" y="95">HFLIP</text>
<text x="73.5" y="95">OSCLK</text>
<text x="74.8" y="92.4">CLK4</text>
<text x="53.5" y="97.5">VFLIP</text>
<text x="77.1" y="100">H8</text>
<text x="125.9" y="100">H8</text>
<text x="76.2" y="107.7">VFX</text>
<text x="125.9" y="105.1">RD</text>
<text x="125.9" y="107.7">GHFLIP</text>
<text x="149.4" y="105.1">SCRXM</text>
<text x="150.9" y="102.6">SCRX</text>
<text x="151" y="107.7">SCRY</text>
<text x="71.5" y="112.7">VB21_11</text>
<text x="74.8" y="110.2">HB0*</text>
<text x="125.9" y="110.2">WR</text>
<text x="125.9" y="112.7">CS</text>
<text x="152.1" y="110.2">HX2</text>
<text x="152.1" y="112.7">HX3</text>
<text x="75.3" y="115.3">DISP</text>
<text x="75.8" y="117.8">PH1</text>
<text x="125.9" y="115.3">CPUSEL</text>
<text x="74.8" y="122.9">HB1*</text>
<text x="74.8" y="125.4">HB1*</text>
<text x="75.8" y="120.4">PH1</text>
<text x="151.3" y="124.2">PRIO</text>
<text x="176.7" y="124.2">FIXPRIO</text>
<text x="72.5" y="130.5">PXLCLK</text>
<text x="74.8" y="128">HB2*</text>
<text x="125.9" y="129.2">VFLIP</text>
<text x="125.9" y="126.7">HFLIP</text>
<text x="176.7" y="130.5">CSEL</text>
<text x="72.5" y="133.1">C22_13</text>
<text x="125.9" y="139.4">SEL</text>
<text x="125.9" y="141.9">CS</text>
<text x="125.9" y="144.5">RD</text>
<text x="125.9" y="147">PH1</text>
<text x="125.9" y="149.6">VFX</text>
<text x="125.9" y="152.1">SHWR</text>
<text x="125.9" y="154.6">SHRD</text>
<text x="176.7" y="150.8">VBL</text>
<text x="176.7" y="153.4">WDOG</text>
<text x="197.5" y="150.8">RST'</text>
<text x="198.1" y="153.4">RST</text>
<text x="125.9" y="157.2">HB0*</text>
<text x="125.9" y="159.7">HB1*</text>
<text x="125.9" y="162.3">HX2</text>
<text x="125.9" y="167.3">HB2*</text>
<text x="125.9" y="164.8">HB1*</text>
<text x="125.9" y="169.9">VB21_11</text>
<text x="125.9" y="183.9">HBL</text>
<text x="150.7" y="185.1">GBWE</text>
<text x="125.9" y="186.4">VBL</text>
<text x="125.9" y="188.9">SSDSET</text>
<text x="149.5" y="187.7">REDWE</text>
<text x="151.1" y="190.2">R_CS</text>
<text x="346.9" y="186.4">74LS08</text>
<text x="348" y="188.9">VC6D</text>
<text x="125.9" y="194">SHRD</text>
<text x="125.9" y="196.6">SHWR</text>
<text x="149.8" y="192.7">GB_CS</text>
<text x="151.2" y="197.8">CSEL</text>
<text x="125.9" y="199.1">MSW</text>
<text x="125.9" y="201.6">SSW</text>
<text x="148.6" y="202.9">PCBSEL</text>
<text x="150.4" y="200.4">FIXCS</text>
<text x="125.9" y="209.3">MxD8</text>
<text x="125.9" y="206.7">MxD0</text>
<text x="125.9" y="204.2">MxC8</text>
<text x="149.6" y="208">SCRCS</text>
<text x="125.9" y="214.3">MxE8</text>
<text x="125.9" y="211.8">MxE0</text>
<text x="150.3" y="213.1">MWAIT</text>
<text x="150.5" y="215.6">SWAIT</text>
<text x="125.9" y="220.7">SxD0</text>
<text x="125.9" y="218.1">SxC8</text>
<text x="150.8" y="218.1">SHEN</text>
<text x="125.9" y="223.2">SxD8</text>
<text x="125.9" y="225.8">SxE0</text>
<text x="148.5" y="224.5">EGCONT</text>
<text x="149.6" y="227">MNSEL</text>
<text x="125.9" y="228.3">SxE8</text>
<text x="125.9" y="232.1">SSD0</text>
<text x="148.7" y="232.1">SCRSEL</text>
<text x="149.3" y="229.6">SBSEL'</text>
<text x="125.9" y="234.7">SSD8</text>
<text x="125.9" y="237.2">SSE0</text>
<text x="125.9" y="239.7">SSE8</text>
<text x="150.9" y="235.9">SCRX</text>
<text x="151" y="238.5">SCRY</text>
<text x="125.9" y="243.5">PH1</text>
<text x="149.4" y="241">SCRXM</text>
<text x="149.6" y="243.5">OBJMX</text>
<text x="125.9" y="249.9">MSEL</text>
<text x="125.9" y="252.4">SSEL</text>
<text x="125.9" y="255">SCRH1</text>
<text x="125.9" y="257.5">CSSET</text>
<text x="125.9" y="260.1">HX3</text>
<text x="125.9" y="262.6">SCRH2</text>
<text x="125.9" y="265.1">OBJCS</text>
<text x="125.9" y="267.7">C22_13</text>
</g>
<g font-size="1.3" fill="#000084">
<text x="116.8" y="39.2">VF[0..7]</text>
<text x="125.9" y="40.3">VF[0..7]</text>
<text x="325.3" y="46.7">PA[0..9]</text>
<text x="94" y="59.6">SHAB[0..10]</text>
<text x="115.6" y="62.1">DD[0..7]</text>
<text x="125.9" y="63.2">DD[0..7]</text>
<text x="125.9" y="60.7">AB[0..9]</text>
<text x="147" y="63.2">PXL[0..6]</text>
<text x="176.7" y="63.2">OBJ[0..6]</text>
<text x="71.7" y="73.4">HB[0..7]</text>
<text x="82" y="72.3">HB[0..7]</text>
<text x="125.9" y="73.4">HB[0..7]</text>
<text x="212.9" y="75.9">PA[0..9]</text>
<text x="224.5" y="74.8">PA[0..9]</text>
<text x="125.9" y="84.8">AB[0..10]</text>
<text x="115.6" y="91.3">HB[0..7]</text>
<text x="125.9" y="95">VF[0..7]</text>
<text x="125.9" y="92.4">HB[0..7]</text>
<text x="147" y="95">PXL[0..7]</text>
<text x="176.7" y="95">SCR[0..7]</text>
<text x="71.9" y="97.5">HF[0..7]</text>
<text x="82.5" y="96.4">HF[0..7]</text>
<text x="82.5" y="101.5">VF[0..7]</text>
<text x="115.6" y="101.5">DD[0..7]</text>
<text x="125.9" y="97.5">HF[0..7]</text>
<text x="148.1" y="100">HA[0..2]</text>
<text x="158.3" y="98.9">SCRH[0..2]</text>
<text x="72.1" y="102.6">VF[0..7]</text>
<text x="73.2" y="105.1">V[0..8]</text>
<text x="82.3" y="104">V[0..8]</text>
<text x="125.9" y="102.6">DD[0..7]</text>
<text x="115.6" y="123.1">DD[0..7]</text>
<text x="125.9" y="121.6">AB[0..10]</text>
<text x="125.9" y="124.2">DD[0..7]</text>
<text x="147.6" y="121.6">FIX[0..7]</text>
<text x="176.7" y="121.6">FIX[0..7]</text>
<text x="326.6" y="120.4">SHAB[0..10]</text>
<text x="125.9" y="131.8">VF[0..7]</text>
<text x="162.6" y="132">SHAB[0..10]</text>
<text x="115.6" y="133.2">V[0..7]</text>
<text x="115.6" y="135.8">HF[3..7]</text>
<text x="125.9" y="134.3">V[0..7]</text>
<text x="125.9" y="136.9">HF[3..7]</text>
<text x="176.7" y="133.1">AB[0..10]</text>
<text x="326.6" y="158.5">DD[0..7]</text>
<text x="111.8" y="245">SHAB[0..10]</text>
<text x="125.9" y="246.1">AB[0..10]</text>
</g>
<g font-size="1.3" fill="#a90000">
<text x="295.2" y="52">47</text>
<text x="295.2" y="49.5">49</text>
<text x="304.1" y="52">48</text>
<text x="304.1" y="49.5">50</text>
<text x="295.2" y="59.7">41</text>
<text x="295.2" y="57.1">43</text>
<text x="295.2" y="54.6">45</text>
<text x="304.1" y="59.7">42</text>
<text x="304.1" y="57.1">44</text>
<text x="304.1" y="54.6">46</text>
<text x="295.2" y="64.7">37</text>
<text x="295.2" y="62.2">39</text>
<text x="304.1" y="64.7">38</text>
<text x="304.1" y="62.2">40</text>
<text x="295.2" y="69.8">33</text>
<text x="295.2" y="67.3">35</text>
<text x="304.1" y="69.8">34</text>
<text x="304.1" y="67.3">36</text>
<text x="295.2" y="77.4">27</text>
<text x="295.2" y="74.9">29</text>
<text x="295.2" y="72.4">31</text>
<text x="304.1" y="77.4">28</text>
<text x="304.1" y="74.9">30</text>
<text x="304.1" y="72.4">32</text>
<text x="295.2" y="82.5">23</text>
<text x="295.2" y="80">25</text>
<text x="304.1" y="82.5">24</text>
<text x="304.1" y="80">26</text>
<text x="295.2" y="87.6">19</text>
<text x="295.2" y="85.1">21</text>
<text x="304.1" y="87.6">20</text>
<text x="304.1" y="85.1">22</text>
<text x="295.2" y="95.2">13</text>
<text x="295.2" y="92.7">15</text>
<text x="295.2" y="90.1">17</text>
<text x="304.1" y="95.2">14</text>
<text x="304.1" y="92.7">16</text>
<text x="304.1" y="90.1">18</text>
<text x="295.2" y="97.8">11</text>
<text x="295.8" y="100.3">9</text>
<text x="304.1" y="100.3">10</text>
<text x="304.1" y="97.8">12</text>
<text x="295.8" y="107.9">3</text>
<text x="295.8" y="105.4">5</text>
<text x="295.8" y="102.8">7</text>
<text x="304.7" y="107.9">4</text>
<text x="304.7" y="105.4">6</text>
<text x="304.7" y="102.8">8</text>
<text x="295.8" y="110.5">1</text>
<text x="304.7" y="110.5">2</text>
<text x="295.2" y="166.3">47</text>
<text x="295.2" y="163.8">49</text>
<text x="304.1" y="166.3">48</text>
<text x="304.1" y="163.8">50</text>
<text x="295.2" y="174">41</text>
<text x="295.2" y="171.4">43</text>
<text x="295.2" y="168.9">45</text>
<text x="304.1" y="174">42</text>
<text x="304.1" y="171.4">44</text>
<text x="304.1" y="168.9">46</text>
<text x="295.2" y="179">37</text>
<text x="295.2" y="176.5">39</text>
<text x="304.1" y="179">38</text>
<text x="304.1" y="176.5">40</text>
<text x="295.2" y="184.1">33</text>
<text x="295.2" y="181.6">35</text>
<text x="304.1" y="184.1">34</text>
<text x="304.1" y="181.6">36</text>
<text x="343.5" y="184.1">13</text>
<text x="295.2" y="191.7">27</text>
<text x="295.2" y="189.2">29</text>
<text x="295.2" y="186.7">31</text>
<text x="304.1" y="191.7">28</text>
<text x="304.1" y="189.2">30</text>
<text x="304.1" y="186.7">32</text>
<text x="343.5" y="189.2">12</text>
<text x="354.9" y="186.7">11</text>
<text x="295.2" y="196.8">23</text>
<text x="295.2" y="194.3">25</text>
<text x="304.1" y="196.8">24</text>
<text x="304.1" y="194.3">26</text>
<text x="295.2" y="201.9">19</text>
<text x="295.2" y="199.4">21</text>
<text x="304.1" y="201.9">20</text>
<text x="304.1" y="199.4">22</text>
<text x="295.2" y="209.5">13</text>
<text x="295.2" y="207">15</text>
<text x="295.2" y="204.4">17</text>
<text x="304.1" y="209.5">14</text>
<text x="304.1" y="207">16</text>
<text x="304.1" y="204.4">18</text>
<text x="295.2" y="212.1">11</text>
<text x="295.8" y="214.6">9</text>
<text x="304.1" y="214.6">10</text>
<text x="304.1" y="212.1">12</text>
<text x="295.8" y="219.7">5</text>
<text x="295.8" y="217.1">7</text>
<text x="304.7" y="219.7">6</text>
<text x="304.7" y="217.1">8</text>
<text x="295.8" y="224.8">1</text>
<text x="295.8" y="222.2">3</text>
<text x="304.7" y="224.8">2</text>
<text x="304.7" y="222.2">4</text>
</g>
<g font-size="1.3" fill="#0000c2">
<text x="345.2" y="53.8">to CPU board</text>
<text x="346.5" y="51.8">connectors</text>
<text x="341.6" y="58.9">VJ1 at PCB's top right</text>
<text x="341.6" y="60.9">VJ2 at PCB's bottom right</text>
<text x="341.6" y="63">pins counted from board bottom up,</text>
<text x="341.6" y="65">pins at the top row of the connector</text>
<text x="341.6" y="67">counted as even</text>
</g>
<g font-size="1.3" fill="#725600">
<text x="279.2" y="63.2">MNSEL</text>
<text x="313.9" y="63.2">HB3</text>
<text x="279.4" y="81">GB_CS</text>
<text x="280.2" y="78.4">GBWE</text>
<text x="280.3" y="83.5">SHRD</text>
<text x="317.7" y="78.4">HBL</text>
<text x="317.7" y="81">REDWE</text>
<text x="317.7" y="83.5">R_CS</text>
<text x="281" y="86.1">DISP</text>
<text x="281.3" y="88.6">RST'</text>
<text x="317.7" y="86.1">VBL</text>
<text x="317.7" y="88.6">PXLCLK</text>
<text x="280" y="91.1">WDOG</text>
<text x="281.9" y="93.7">RST</text>
<text x="317.7" y="93.7">VBL</text>
<text x="317.7" y="91.1">HB0</text>
<text x="278.5" y="96.2">MWAIT</text>
<text x="317.7" y="96.2">CLK4</text>
<text x="317.7" y="98.8">SWAIT</text>
<text x="280.4" y="175">MxD0</text>
<text x="280.5" y="177.5">MxE8</text>
<text x="317.7" y="177.5">MxD8</text>
<text x="317.7" y="175">MxC8</text>
<text x="280.1" y="185.1">SHWR</text>
<text x="280.6" y="180">SxD8</text>
<text x="280.8" y="182.6">SxE0</text>
<text x="317.7" y="185.1">SxE8</text>
<text x="317.7" y="180">SxC8</text>
<text x="317.7" y="182.6">SxD0</text>
<text x="280.3" y="187.7">VFLIP</text>
<text x="280.3" y="190.2">SHEN</text>
<text x="317.7" y="187.7">MxE0</text>
<text x="325.8" y="187.7">HFLIP</text>
<text x="278" y="197.8">EGCONT</text>
<text x="280.5" y="192.7">SSD8</text>
<text x="280.6" y="195.3">SSE8</text>
<text x="317.7" y="192.7">SSD0</text>
<text x="317.7" y="197.8">CSEL</text>
<text x="317.7" y="195.3">SSE0</text>
<text x="280.5" y="200.4">MSEL</text>
<text x="281.2" y="202.9">MSW</text>
<text x="317.7" y="200.4">SSEL</text>
<text x="317.7" y="202.9">SBSEL'</text>
<text x="280" y="208">FIXCS</text>
<text x="280.2" y="205.4">4MCK</text>
<text x="317.7" y="208">PCBSEL</text>
<text x="317.7" y="205.4">SSW</text>
<text x="283.1" y="210.5">VS</text>
<text x="317.7" y="210.5">HS</text>
</g>
</svg>
